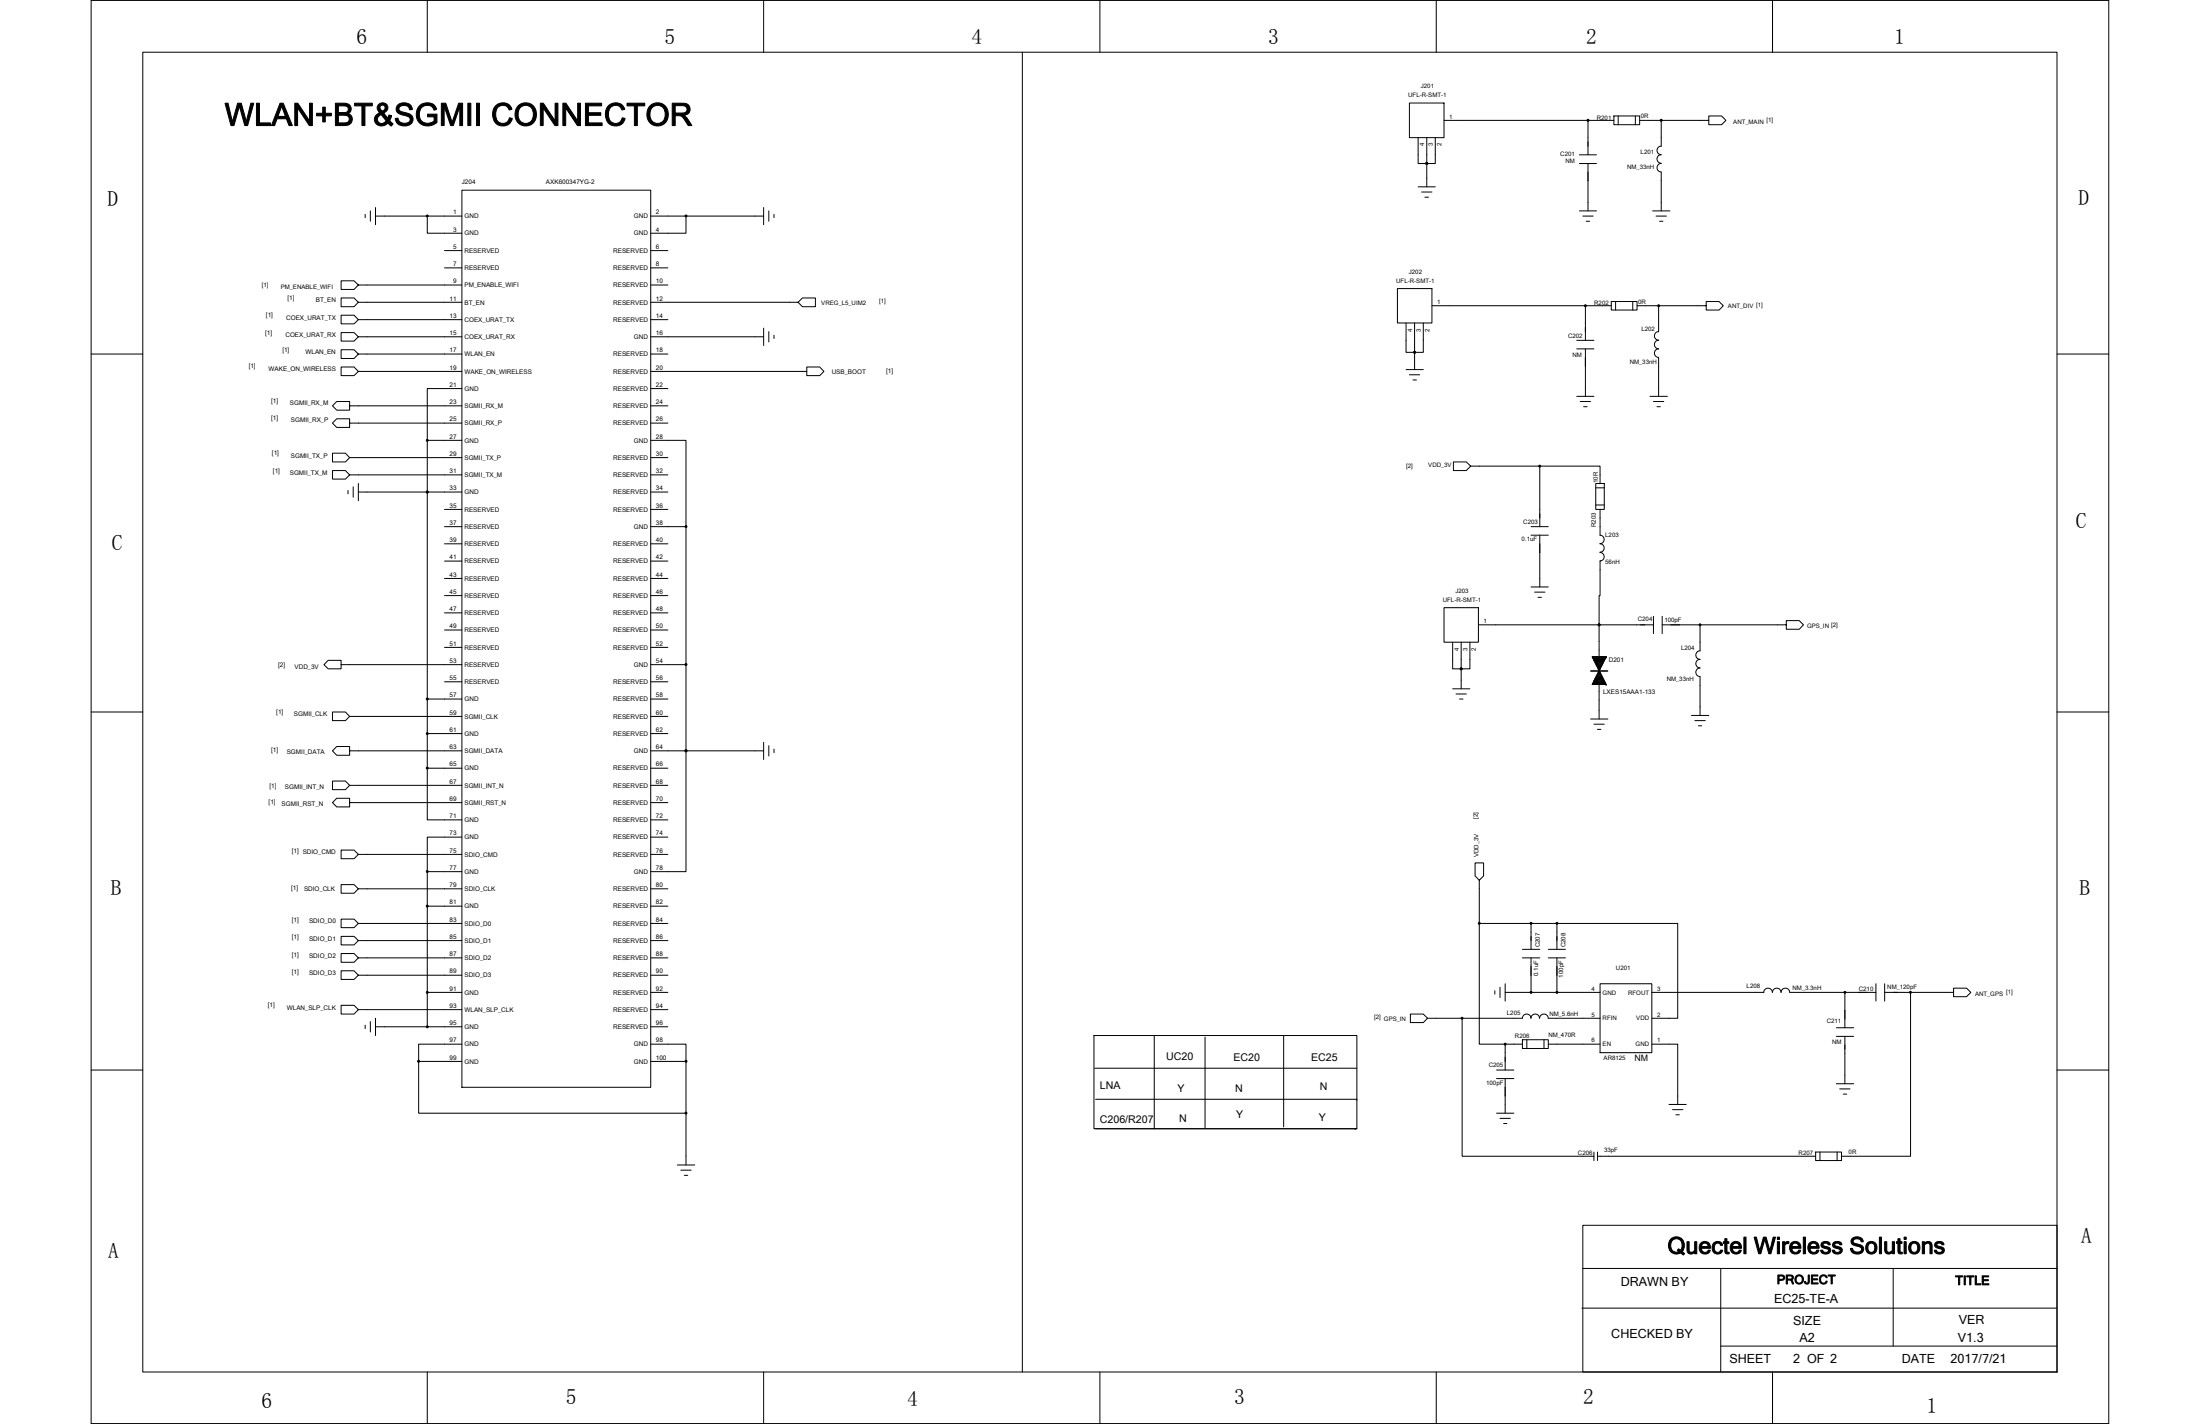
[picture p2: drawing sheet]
<svg xmlns="http://www.w3.org/2000/svg" width="432mm" height="279mm" viewBox="0 0 432 279" stroke-linecap="round" stroke-linejoin="round" font-family="sans-serif">
<g fill="none" stroke="#000" stroke-width=".2">
<path d="M17.9 .1h396v279.2h-396zM28 10.2h375.7v259h-375.7zM83.9 .1v10.1M149.9 .1v10.1M200.7 10.2v259M215.9 .1v10.1M281.9 .1v10.1M347.9 .1v10.1M90.7 37.3h37v176h-37zM276.6 20.2h6.8v6.8h-6.8zM278.3 27v5.1h1.7v4.6M278.3 36.7h3.4"/>
<path d="M279 37.7h2.1M279.7 38.7h.7M280 27v5.1h1.7v-5.1M283.4 23.6h33.4M310 30.4h3.4M310 32.1h3.4M311.7 23.6v6.8M311.7 32.1v9.3M316.8 22.8h5v1.7h-5zM317.6 22.8v1.7M321 22.8v1.7M321.8 23.6h4.3v5.1a.82 .82 0 0 0-.9 .8 .82 .82 0 0 0 .8 .9"/>
<path d="M326.1 30.4a.82 .82 0 0 0-.9 .8 .82 .82 0 0 0 .8 .8M326.1 32.1a.82 .82 0 0 0-.9 .8 .82 .82 0 0 0 .8 .8M326.1 33.8v7.6M335.4 23.6v.9h2.5l.9-.9-.9-.8h-2.5v.8h-9.3M70.3 59.3l-.8-.8h-2.5v1.7h2.5l.8-.9h20.4M70.3 55.9l-.8-.8h-2.5v1.7h2.5l.8-.9h20.4M71.7 42.1v.6M72.7 41.4v2M73.7 40.7v3.4M73.7 42.4h10.2v3.4h6.8M87.2 49.2h3.5M87.2 52.6h3.5"/>
<path d="M90.7 42.4h-6.8M127.7 42.4h6.9M127.7 49.2h3.4M127.7 52.6h3.4M127.7 55.9h3.4M149.9 40.7v3.4M149.9 42.4h-15.3v3.4h-6.9M150.9 41.4v2M151.9 42.1v.6M156.6 59.3l.9 .9h2.5v-1.7h-2.5l-.9 .8h-28.9M274.3 56.6h6.8v6.8h-6.8zM281.1 60h35.2"/>
<path d="M310 41.4h3.4M310.7 42.4h2M311.2 60v6.8M311.3 43.4h.7M316.3 59.2h5v1.6h-5zM317.1 59.2v1.6M320.5 59.2v1.6M321.3 60h4.2v5.1M324.4 41.4h3.4M325 42.4h2.1M325.5 60h9.4v-.8h2.5l.8 .8-.8 .8h-2.5v-.8M325.7 43.4h.7"/>
<path d="M17.9 69.5h10.1M68.6 79.6v.9h-2.5l-.8-.9 .8-.8h2.5v.8h22.1M70.3 66.1l-.8-.8h-2.5v1.6h2.5l.8-.8h20.4M70.3 62.7l-.8-.9h-2.5v1.7h2.5l.8-.8h20.4M70.3 69.5l-.8-.9h-2.5v1.7h2.5l.8-.8h20.4M70.3 72.9l-.8-.9h-2.5v1.7h2.5l.8-.8h20.4M90.7 76.2h-6.8v10.2M127.7 69.5h3.4M127.7 62.7h3.4M127.7 76.2h3.4M127.7 79.6h3.4M149.9 64.4v3.4"/>
<path d="M149.9 66.1h-22.2M150.9 65.1v2M151.9 65.8v.6M158.3 72.9v.8h2.6l.8-.8-.8-.9h-2.6v.9h-30.6M276 63.4v5.7h1.6v3.4M276 72.5h3.4M276.6 73.5h2.1M277.3 74.5h.7M277.6 63.4v5.7h1.8v-5.7M309.5 66.8h3.3M309.5 68.5h3.3M309.5 77.8h3.3"/>
<path d="M310.2 78.8h2M310.8 79.8h.7M311.2 68.5v9.3M323.9 77.8h3.4M324.5 78.8h2.1M325.2 79.8h.7M325.5 66.8a.82 .82 0 0 0-.8 .8 .82 .82 0 0 0 .8 .8M325.5 65.1a.82 .82 0 0 0-.8 .8 .82 .82 0 0 0 .8 .8M325.5 68.5a.82 .82 0 0 0-.8 .8 .82 .82 0 0 0 .8 .8M325.5 70.1v7.7M403.7 69.5h10.2M68.3 96.2v.7"/>
<path d="M68.6 83v.9h-2.5l-.8-.9 .8-.8h2.5v.8h22.1M68.6 93.2l-.8-.9h-2.5v1.7h2.5l.8-.8h22.1M68.6 89.8l-.8-.9h-2.5v1.7h2.5l.8-.8h22.1M69.3 95.5v2.1M70.3 94.9v3.4M87.2 99.9h3.5M90.7 86.4h-6.8v10.1h-13.6M90.7 96.5h-6.8v40.7M127.7 86.4h6.9v44M127.7 83h3.4M127.7 89.8h3.4M127.7 93.2h3.4"/>
<path d="M127.7 96.5h3.4M127.7 99.9h3.4M288.6 91.5l-.8 .8h-2.5v-1.7h2.5l.8 .9h13.6M302.2 91.5h11.8v3.4M302.2 91.5v11.8M313.2 94.9h1.7v5h-1.7zM313.2 95.7h1.7M313.2 99.1h1.7M314 99.9v5.1a.84 .84 0 0 1 .9 .8 .84 .84 0 0 1-.9 .9 .84 .84 0 0 1 .9 .8 .84 .84 0 0 1-.9 .9M87.2 103.3h3.5M87.2 106.7h3.5M87.2 110.1h3.5"/>
<path d="M87.2 113.5h3.5M87.2 116.9h3.5M127.7 106.7h3.4M127.7 110.1h3.4M127.7 113.5h3.4M127.7 116.9h3.4M134.6 103.3h-6.9M283.4 119.2h6.8v6.8h-6.8zM300.5 103.3h3.4M300.5 105h3.4M300.5 115.2h3.4M301.2 116.2h2"/>
<path d="M301.9 117.2h.6M302.2 105v10.2M314 108.4a.84 .84 0 0 1 .9 .8 .84 .84 0 0 1-.9 .9M314 110.1v6.8h-.1v12.3M17.9 139.7h10.1M67 130.4v.8h-2.6l-.8-.8 .8-.8h2.6v.8h23.7M83.9 137.2v6.7M83.9 137.2h6.8M87.2 120.2h3.5M87.2 123.6h3.5M87.2 127h3.5M87.2 133.8h3.5"/>
<path d="M127.7 130.4h6.9v40.6h-6.9M127.7 120.2h3.4M127.7 123.6h3.4M127.7 127h3.4M127.7 133.8h3.4M127.7 137.2h3.4M285.1 126v5.2h1.7v3.9M285.1 135.1h3.4M285.8 136.2h2M286.5 137.2h.6M286.8 126v5.2h1.7v-5.2M312.2 131.7h3.4"/>
<path d="M313.9 134.3v6.8M324.5 122.6h-34.3M324.5 120.9v3.4M326.2 120.9v3.4M326.2 122.6h24.4v-.8h2.5l.9 .8-.9 .9h-2.5v-.9M333.7 122.6v5.1M333.7 127.7a.84 .84 0 0 0-.9 .9 .84 .84 0 0 0 .9 .8 .82 .82 0 0 0-.9 .8 .82 .82 0 0 0 .9 .8M333.7 131.1a.82 .82 0 0 0-.9 .8 .82 .82 0 0 0 .9 .8M333.7 132.8v7.6M403.7 139.7h10.2M68.6 157.5v.8h-2.5l-.8-.8 .8-.9h2.5v.9h22.1M68.6 154.1l-.8-.9h-2.5v1.7h2.5l.8-.8h22.1"/>
<path d="M68.6 147.3v.9h-2.5l-.8-.9 .8-.8h2.5v.8h22.1M68.6 140.6l-.8-.9h-2.5v1.7h2.5l.8-.8h22.1M83.9 143.9h6.8M83.9 150.7h6.8M83.9 143.9v17h6.8M127.7 140.6h3.4M127.7 143.9h3.4M127.7 150.7h3.4M127.7 154.1h3.4M127.7 157.5h3.4M149.9 145.6v3.4M149.9 147.3h-22.2"/>
<path d="M150.9 146.3v2M151.9 147v.7M312.2 141.1h3.4M312.8 142.1h2.1M313.5 143.1h.7M332 140.4h3.4M332.7 141.4h2M333.4 142.4h.6M70.3 167.6l-.8-.8h-2.5v1.7h2.5l.8-.9h20.4M70.3 174.4l-.8-.8h-2.5v1.7h2.5l.8-.9h20.4M90.7 164.3h-6.8v6.7M90.7 177.8h-6.8v16.9"/>
<path d="M90.7 171h-6.8v6.8M127.7 160.9h3.4M127.7 164.3h3.4M127.7 167.6h3.4M127.7 174.4h3.4M127.7 177.8h3.4M290.3 172.7l-.8-.8v-2.6h1.7v2.6l-.9 .8v8.5M67 197.3h2.5l.8 .8-.8 .9h-2.5zM70.3 181.2l-.8-.9h-2.5v1.7h2.5l.8-.8h20.4M70.3 184.6l-.8-.9h-2.5v1.7h2.5l.8-.8h20.4M70.3 187.9l-.8-.8h-2.5v1.7h2.5l.8-.9h20.4M70.3 191.3l-.8-.8h-2.5v1.7h2.5l.8-.9h20.4"/>
<path d="M70.3 198.1h20.4M73.7 199.8v3.4M90.7 194.7h-6.8v6.8M127.7 187.9h3.4M127.7 194.7h3.4M127.7 181.2h3.4M127.7 184.6h3.4M127.7 191.3h3.4M127.7 198.1h3.4M280.2 199.8l-.8-.8h-2.6v1.6h2.6l.8-.8h18.6M287 199.8v27.1h25.8M290.3 181.2h10.2"/>
<path d="M290.3 181.2v23.7h5.1v5.1M293.4 194.4v.7M294.4 193.7v2M295.4 193v3.4M298.8 199.8a.84 .84 0 0 1 .9-.8 .84 .84 0 0 1 .8 .8M298.8 186.3h3.4M298.8 187.9h3.4M300.5 199.8a.84 .84 0 0 1 .8-.8 .84 .84 0 0 1 .9 .8M300.5 187.9v6.8h-5.1M302.2 199.8a.84 .84 0 0 1 .8-.8 .84 .84 0 0 1 .9 .8h10.1M303.9 186.3h3.4M303.9 187.9h3.4"/>
<path d="M305.6 181.2h-5.1v5.1M305.6 187.9v6.8h-5.1M305.6 186.3v-5.1h23.7v18.6h-5.1M314 193h10.2v13.5h-10.2zM314 194.7h-8.4M324.2 194.7h22M346.2 194.7a.84 .84 0 0 1 .8-.8 .84 .84 0 0 1 .9 .8M347.9 194.7a.83 .83 0 0 1 .8-.8 .83 .83 0 0 1 .8 .8M349.6 194.7a.84 .84 0 0 1 .8-.8 .84 .84 0 0 1 .9 .8h16.9M362.1 194.7v7M368.2 193v3.4M369.9 194.7h5.1"/>
<path d="M369.9 193v3.4M383.4 194.7v.9h2.6l.8-.9-.8-.8h-2.6v.8h-8.4v32.2h-13.6M17.9 210h10.1M71.7 201.1v.7M72.7 200.4v2.1M73.7 201.5h17M90.7 204.9h-8.5v3.4M90.7 208.3h-8.5v10.1h52.4M127.7 204.9h6.9v3.4M127.7 208.3h6.9v10.1M127.7 201.5h3.4M134.6 218.4v10.2"/>
<path d="M214.7 203.2h51.6v18.3h-51.6zM214.9 209.6h51.4M215 215.7h51.3v.2M226.5 203.2v18.3M236.5 203.5v17.8M251.9 203.2v17.9M293.7 218.4h3.4M293.7 210h3.4M293.7 211.6h3.4M294.4 219.4h2M295.4 204.9h3.4M295.4 211.6v6.8"/>
<path d="M298.8 204h5.1v1.7h-5.1zM299.7 204v1.7M303 204v1.7M314 204.9h-10.1M324.2 204.9h5.1v11.8M327.6 216.7h3.4M328.3 217.7h2M328.9 218.7h.7M360.4 203.3h3.4M360.4 201.7h3.4M360.4 212.6h3.4M361.1 213.7h2"/>
<path d="M361.8 214.7h.7M362.1 203.3v9.3M403.7 210h10.2M132.9 228.6h3.5M133.6 229.6h2.1M134.3 230.6h.7M215 221.5h51v.1M266 221.5h.3M295.1 220.5h.7M312.8 226v1.7M313.5 226v1.7M313.5 226.9h42.9"/>
<path d="M356.4 226h5v1.7h-5zM357.2 226v1.7M360.6 226v1.7M310.5 256.7h93.2M310.7 240.4h93v28.8h-93zM310.7 248.9h93M337.7 248.9v20.3M371.6 248.9v15.2M83.9 269.2v10.1M149.9 269.2v10.1M215.9 269.2v10.1M281.9 269.2v10.1"/>
<path d="M337.7 264.1h66M347.9 269.2v10.1"/>
</g>
<g fill="none" stroke="#000" stroke-width=".23">
<path d="M312.3 131.7h3.2M312.5 128.9h2.7l-1.3 2.7zM312.5 128.9h2.7M312.6 134.1v.2M312.6 134.1h2.5M312.6 128.9v.2h2.5M312.8 133.9h2.2v.4M312.8 133.6v.7M312.8 133.6h2.1M312.8 128.9v.7M312.8 129.6h2.1M313 133.4h1.7v.9"/>
<path d="M313.1 128.9v1.1M313.1 130.1h1.6M313.2 132.9h1.3M313.3 132.6v1.7M313.3 132.7h1.1M313.3 128.9v1.6h1.1M313.5 132.4h.8v1.9M313.5 130.8h.8M313.6 132.1v2.2M313.6 132.2h.6M313.6 128.9v2.1M313.6 131h.6"/>
<path d="M313.7 132h.3v2.3M313.7 131.2h.3M313.8 131.7v2.6M313.8 131.7h.1M313.8 128.9v2.5M313.8 131.5h.1M313.9 131.6l1.3 2.7h-2.7zM314 128.9v2.4M314.3 128.9v1.9M314.5 132.9v1.4M314.5 128.9v1.4h-1.3M314.7 133.1h-1.6v1.2"/>
<path d="M314.7 128.9v.9h-1.7M315 128.9v.5h-2.2M315.2 134.3h.1M315.2 128.9h.1"/>
</g>
<g fill="#000" stroke="#000" stroke-width=".2">
<path d="M279.9 31.9h.3v.3h-.3z" fill-rule="evenodd"/>
<path d="M279.9 31.9h.3v.3h-.3z" fill-rule="evenodd"/>
<path d="M311.5 23.5h.3v.2h-.3z" fill-rule="evenodd"/>
<path d="M325.9 23.5h.3v.2h-.3z" fill-rule="evenodd"/>
<path d="M83.7 137h.3v.3h-.3z" fill-rule="evenodd"/>
<path d="M134.5 147.2h.3v.2h-.3z" fill-rule="evenodd"/>
<path d="M134.5 147.2h.3v.2h-.3z" fill-rule="evenodd"/>
<path d="M83.7 177.6h.3v.3h-.3z" fill-rule="evenodd"/>
<path d="M82 208.1h.3v.3h-.3z" fill-rule="evenodd"/>
<circle cx="83.9" cy="42.4" r=".19"/>
<circle cx="134.6" cy="42.4" r=".19"/>
<circle cx="311.2" cy="60" r=".19"/>
<circle cx="325.5" cy="60" r=".19"/>
<circle cx="277.6" cy="69.1" r=".19"/>
<circle cx="83.9" cy="96.5" r=".19"/>
<circle cx="83.9" cy="86.4" r=".19"/>
<circle cx="302.2" cy="91.5" r=".19"/>
<circle cx="134.6" cy="103.3" r=".19"/>
<circle cx="134.6" cy="130.4" r=".19"/>
<circle cx="286.8" cy="131.2" r=".19"/>
<circle cx="313.9" cy="122.6" r=".19"/>
<circle cx="333.7" cy="122.6" r=".19"/>
<circle cx="83.9" cy="150.7" r=".19"/>
<circle cx="83.9" cy="143.9" r=".19"/>
<circle cx="83.9" cy="171" r=".19"/>
<circle cx="83.9" cy="194.7" r=".19"/>
<circle cx="287" cy="199.8" r=".19"/>
<circle cx="290.3" cy="181.2" r=".19"/>
<circle cx="300.5" cy="194.7" r=".19"/>
<circle cx="300.5" cy="181.2" r=".19"/>
<circle cx="305.6" cy="181.2" r=".19"/>
<circle cx="305.6" cy="194.7" r=".19"/>
<circle cx="362.1" cy="194.7" r=".19"/>
<circle cx="375" cy="194.7" r=".19"/>
<circle cx="83.9" cy="201.5" r=".19"/>
<circle cx="134.6" cy="208.2" r=".19"/>
<circle cx="134.6" cy="218.4" r=".19"/>
<circle cx="295.4" cy="204.9" r=".19"/>
</g>
<text font-size="6.1" x="44.1" y="24.6">WLAN+BT&amp;SGMII CONNECTOR</text>
<text font-size="4.6" x="327.3" y="246">Quectel Wireless Solutions</text>
<g font-size="4.2">
<text x="70" y="8.6">6</text>
<text x="130.4" y="8.6">5</text>
<text x="190.7" y="8.6">4</text>
<text x="248.9" y="8.6">3</text>
<text x="311.3" y="8.6">2</text>
<text x="371.7" y="8.6">1</text>
<text x="21.1" y="40.4">D</text>
<text x="408" y="40.2">D</text>
<text x="21.9" y="107.9">C</text>
<text x="407.5" y="103.5">C</text>
<text x="21.8" y="175.6">B</text>
<text x="408.2" y="175.6">B</text>
<text x="408.5" y="244">A</text>
<text x="21.3" y="246.8">A</text>
<text x="111" y="275.5">5</text>
<text x="178.1" y="275.9">4</text>
<text x="242.2" y="275.5">3</text>
<text x="310.7" y="275.5">2</text>
<text x="51.3" y="276.2">6</text>
<text x="378.1" y="277.2">1</text>
</g>
<g font-size="2.5">
<text x="348.7" y="251.9">PROJECT</text>
<text x="318.1" y="252.2">DRAWN BY</text>
<text x="348.2" y="255.7">EC25-TE-A</text>
<text x="383.8" y="252.1">TITLE</text>
<text x="316.3" y="262.6">CHECKED BY</text>
<text x="351.9" y="260.1">SIZE</text>
<text x="353.2" y="263.3">A2</text>
<text x="384.3" y="263.3">V1.3</text>
<text x="384.5" y="259.7">VER</text>
<text x="339.4" y="267.5">SHEET</text>
<text x="351.9" y="267.5">2 OF 2</text>
<text x="373.3" y="267.5">DATE</text>
<text x="382.8" y="267.4">2017/7/21</text>
</g>
<g font-size="2.1">
<text x="228.9" y="207.9">UC20</text>
<text x="242.1" y="208.3">EC20</text>
<text x="257.3" y="208.3">EC25</text>
<text x="215.9" y="213.7">LNA</text>
<text x="231.1" y="214.4">Y</text>
<text x="242.4" y="214.4">N</text>
<text x="259" y="213.8">N</text>
<text x="215.9" y="220.3">C206/R207</text>
<text x="231.4" y="220.1">N</text>
<text x="242.6" y="219.4">Y</text>
<text x="258.9" y="219.9">Y</text>
</g>
<text font-size="1.7" x="320.8" y="208.3">NM</text>
<g font-size="1.2">
<text x="278.9" y="17.4">J201</text>
<text x="276.4" y="19.1">UFL-R-SMT-1</text>
<text x="284.4" y="23.3">1</text>
<text x="313.4" y="23.5">R201</text>
<text x="322.1" y="23.2">0R</text>
<text x="279.5" y="28.7" transform="rotate(-90 279.5 28.7)">4</text>
<text x="281.2" y="28.7" transform="rotate(-90 281.2 28.7)">3</text>
<text x="282.9" y="28.7" transform="rotate(-90 282.9 28.7)">2</text>
<text x="340.2" y="24.3">ANT_MAIN [1]</text>
<text x="306.2" y="30.6">C201</text>
<text x="307.3" y="31.9">NM</text>
<text x="319.4" y="33.1">NM_33nH</text>
<text x="322" y="30.2">L201</text>
<text x="90.6" y="36.2">J204</text>
<text x="107.2" y="36">AXK600347YG-2</text>
<text x="88.9" y="45.4">3</text>
<text x="88.9" y="42.1">1</text>
<text x="91.2" y="46.2">GND</text>
<text x="91.2" y="42.8">GND</text>
<text x="124.4" y="46.2">GND</text>
<text x="124.4" y="42.8">GND</text>
<text x="128.7" y="45.4">4</text>
<text x="128.7" y="42.1">2</text>
<text x="88.9" y="52.2">7</text>
<text x="88.9" y="48.8">5</text>
<text x="91.2" y="53">RESERVED</text>
<text x="91.2" y="49.6">RESERVED</text>
<text x="120.4" y="53">RESERVED</text>
<text x="120.4" y="49.6">RESERVED</text>
<text x="128.7" y="52.2">8</text>
<text x="128.7" y="48.8">6</text>
<text x="276.5" y="53.7">J202</text>
<text x="51.4" y="56.3">[1]</text>
<text x="55.1" y="56.6">PM_ENABLE_WIFI</text>
<text x="56.4" y="58.9">[1]</text>
<text x="62" y="59.3">BT_EN</text>
<text x="88.2" y="59">11</text>
<text x="88.9" y="55.6">9</text>
<text x="91.2" y="59.8">BT_EN</text>
<text x="91.2" y="56.4">PM_ENABLE_WIFI</text>
<text x="120.4" y="59.8">RESERVED</text>
<text x="120.4" y="56.4">RESERVED</text>
<text x="128.7" y="59">12</text>
<text x="128.7" y="55.6">10</text>
<text x="161.2" y="59.8">VREG_L5_UIM2</text>
<text x="172.6" y="59.5">[1]</text>
<text x="274" y="55.5">UFL-R-SMT-1</text>
<text x="282.1" y="59.7">1</text>
<text x="312.9" y="59.8">R202</text>
<text x="321.5" y="59.6">0R</text>
<text x="52" y="65.7">[1]</text>
<text x="52.2" y="62.1">[1]</text>
<text x="56.2" y="62.7">COEX_URAT_TX</text>
<text x="88.2" y="65.8">15</text>
<text x="88.2" y="62.4">13</text>
<text x="91.2" y="63.2">COEX_URAT_TX</text>
<text x="120.4" y="63.2">RESERVED</text>
<text x="128.7" y="65.8">16</text>
<text x="128.7" y="62.4">14</text>
<text x="277.2" y="65.1" transform="rotate(-90 277.2 65.1)">4</text>
<text x="278.9" y="65.1" transform="rotate(-90 278.9 65.1)">3</text>
<text x="280.5" y="65.1" transform="rotate(-90 280.5 65.1)">2</text>
<text x="322.2" y="64.9">L202</text>
<text x="339.2" y="60.5">ANT_DIV</text>
<text x="344.7" y="60.2">[1]</text>
<text x="55.4" y="69">[1]</text>
<text x="56" y="66.1">COEX_URAT_RX</text>
<text x="60" y="69.5">WLAN_EN</text>
<text x="88.2" y="69.1">17</text>
<text x="91.2" y="69.9">WLAN_EN</text>
<text x="91.2" y="66.5">COEX_URAT_RX</text>
<text x="120.4" y="69.9">RESERVED</text>
<text x="124.4" y="66.5">GND</text>
<text x="128.7" y="69.1">18</text>
<text x="307.8" y="66.3">C202</text>
<text x="308.6" y="70">NM</text>
<text x="319.9" y="71.4">NM_33nH</text>
<text x="48.8" y="72.3">[1]</text>
<text x="52.7" y="72.9">WAKE_ON_WIRELESS</text>
<text x="88.2" y="75.9">21</text>
<text x="88.2" y="72.5">19</text>
<text x="91.2" y="76.7">GND</text>
<text x="91.2" y="73.3">WAKE_ON_WIRELESS</text>
<text x="120.4" y="76.7">RESERVED</text>
<text x="120.4" y="73.3">RESERVED</text>
<text x="128.7" y="75.9">22</text>
<text x="128.7" y="72.5">20</text>
<text x="163.2" y="73.4">USB_BOOT</text>
<text x="173.9" y="73.3">[1]</text>
<text x="53.2" y="82.4">[1]</text>
<text x="53.2" y="79">[1]</text>
<text x="56.9" y="79.5">SGMII_RX_M</text>
<text x="57.1" y="82.8">SGMII_RX_P</text>
<text x="88.2" y="82.7">25</text>
<text x="88.2" y="79.3">23</text>
<text x="91.2" y="83.5">SGMII_RX_P</text>
<text x="91.2" y="80.1">SGMII_RX_M</text>
<text x="120.4" y="83.5">RESERVED</text>
<text x="120.4" y="80.1">RESERVED</text>
<text x="128.7" y="82.7">26</text>
<text x="128.7" y="79.3">24</text>
<text x="53.4" y="89.3">[1]</text>
<text x="57.1" y="89.8">SGMII_TX_P</text>
<text x="88.2" y="89.4">29</text>
<text x="88.2" y="86.1">27</text>
<text x="91.2" y="86.8">GND</text>
<text x="124.4" y="86.8">GND</text>
<text x="128.7" y="89.4">30</text>
<text x="128.7" y="86.1">28</text>
<text x="53.6" y="92.9">[1]</text>
<text x="56.9" y="93.2">SGMII_TX_M</text>
<text x="88.2" y="92.8">31</text>
<text x="91.2" y="93.6">SGMII_TX_M</text>
<text x="91.2" y="90.2">SGMII_TX_P</text>
<text x="120.4" y="93.6">RESERVED</text>
<text x="120.4" y="90.2">RESERVED</text>
<text x="128.7" y="92.8">32</text>
<text x="276" y="91.8">[2]</text>
<text x="280.3" y="91.7">VDD_3V</text>
<text x="313.6" y="94.8" transform="rotate(-90 313.6 94.8)">10R</text>
<text x="88.2" y="99.6">35</text>
<text x="88.2" y="96.2">33</text>
<text x="91.2" y="100.4">RESERVED</text>
<text x="91.2" y="97">GND</text>
<text x="120.4" y="100.4">RESERVED</text>
<text x="120.4" y="97">RESERVED</text>
<text x="128.7" y="99.6">36</text>
<text x="128.7" y="96.2">34</text>
<text x="88.2" y="106.4">39</text>
<text x="88.2" y="103">37</text>
<text x="91.2" y="107.1">RESERVED</text>
<text x="91.2" y="103.8">RESERVED</text>
<text x="120.4" y="107.1">RESERVED</text>
<text x="124.4" y="103.8">GND</text>
<text x="128.7" y="106.4">40</text>
<text x="128.7" y="103">38</text>
<text x="298.7" y="106.2">0.1uF</text>
<text x="299" y="102.8">C203</text>
<text x="313.2" y="103.4" transform="rotate(-90 313.2 103.4)">R203</text>
<text x="315.1" y="105.4">L203</text>
<text x="88.2" y="113.1">43</text>
<text x="88.2" y="109.7">41</text>
<text x="91.2" y="113.9">RESERVED</text>
<text x="91.2" y="110.5">RESERVED</text>
<text x="120.4" y="113.9">RESERVED</text>
<text x="120.4" y="110.5">RESERVED</text>
<text x="128.7" y="113.1">44</text>
<text x="128.7" y="109.7">42</text>
<text x="315.1" y="110.6">56nH</text>
<text x="88.2" y="119.9">47</text>
<text x="88.2" y="116.5">45</text>
<text x="91.2" y="117.3">RESERVED</text>
<text x="120.4" y="117.3">RESERVED</text>
<text x="128.7" y="119.9">48</text>
<text x="128.7" y="116.5">46</text>
<text x="283.2" y="118.1">UFL-R-SMT-1</text>
<text x="285.7" y="116.4">J203</text>
<text x="88.2" y="123.3">49</text>
<text x="91.2" y="124.1">RESERVED</text>
<text x="91.2" y="120.7">RESERVED</text>
<text x="120.4" y="124.1">RESERVED</text>
<text x="120.4" y="120.7">RESERVED</text>
<text x="128.7" y="123.3">50</text>
<text x="291.2" y="122.3">1</text>
<text x="321.5" y="121.8">C204</text>
<text x="326.7" y="122.1">100pF</text>
<text x="354.7" y="123.3">GPS_IN</text>
<text x="359.4" y="123">[2]</text>
<text x="54.6" y="130.8">[2]</text>
<text x="57.8" y="131.2">VDD_3V</text>
<text x="88.2" y="126.7">51</text>
<text x="88.2" y="130.1">53</text>
<text x="91.2" y="130.9">RESERVED</text>
<text x="91.2" y="127.5">RESERVED</text>
<text x="120.4" y="127.5">RESERVED</text>
<text x="124.4" y="130.9">GND</text>
<text x="128.7" y="130.1">54</text>
<text x="128.7" y="126.7">52</text>
<text x="286.3" y="127.7" transform="rotate(-90 286.3 127.7)">4</text>
<text x="288" y="127.7" transform="rotate(-90 288 127.7)">3</text>
<text x="289.7" y="127.7" transform="rotate(-90 289.7 127.7)">2</text>
<text x="315.8" y="130">D201</text>
<text x="329.9" y="127.5">L204</text>
<text x="88.2" y="136.8">57</text>
<text x="88.2" y="133.5">55</text>
<text x="91.2" y="137.6">GND</text>
<text x="91.2" y="134.2">RESERVED</text>
<text x="120.4" y="137.6">RESERVED</text>
<text x="120.4" y="134.2">RESERVED</text>
<text x="128.7" y="136.8">58</text>
<text x="128.7" y="133.5">56</text>
<text x="314.6" y="136.2">LXES15AAA1-133</text>
<text x="327.1" y="133.6">NM_33nH</text>
<text x="54.2" y="140.1">[1]</text>
<text x="57.7" y="140.6">SGMII_CLK</text>
<text x="88.2" y="143.6">61</text>
<text x="88.2" y="140.2">59</text>
<text x="91.2" y="141">SGMII_CLK</text>
<text x="120.4" y="141">RESERVED</text>
<text x="128.7" y="143.6">62</text>
<text x="128.7" y="140.2">60</text>
<text x="53.2" y="147.6">[1]</text>
<text x="56.3" y="148">SGMII_DATA</text>
<text x="88.2" y="147">63</text>
<text x="91.2" y="147.8">SGMII_DATA</text>
<text x="91.2" y="144.4">GND</text>
<text x="120.4" y="144.4">RESERVED</text>
<text x="124.4" y="147.8">GND</text>
<text x="128.7" y="147">64</text>
<text x="52.9" y="154.7">[1]</text>
<text x="55.9" y="154.8">SGMII_INT_N</text>
<text x="88.2" y="153.8">67</text>
<text x="88.2" y="150.4">65</text>
<text x="91.2" y="154.5">SGMII_INT_N</text>
<text x="91.2" y="151.2">GND</text>
<text x="120.4" y="154.5">RESERVED</text>
<text x="120.4" y="151.2">RESERVED</text>
<text x="128.7" y="153.8">68</text>
<text x="128.7" y="150.4">66</text>
<text x="52.7" y="157.7">[1]</text>
<text x="55.3" y="158.2">SGMII_RST_N</text>
<text x="88.2" y="160.5">71</text>
<text x="88.2" y="157.1">69</text>
<text x="91.2" y="161.3">GND</text>
<text x="91.2" y="157.9">SGMII_RST_N</text>
<text x="120.4" y="161.3">RESERVED</text>
<text x="120.4" y="157.9">RESERVED</text>
<text x="128.7" y="160.5">72</text>
<text x="128.7" y="157.1">70</text>
<text x="290" y="160.7" transform="rotate(-90 290 160.7)">[2]</text>
<text x="57.3" y="167.4">[1] SDIO_CMD</text>
<text x="88.2" y="167.3">75</text>
<text x="88.2" y="163.9">73</text>
<text x="91.2" y="164.7">GND</text>
<text x="120.4" y="164.7">RESERVED</text>
<text x="128.7" y="167.3">76</text>
<text x="128.7" y="163.9">74</text>
<text x="88.2" y="170.7">77</text>
<text x="91.2" y="171.5">GND</text>
<text x="91.2" y="168.1">SDIO_CMD</text>
<text x="120.4" y="168.1">RESERVED</text>
<text x="124.4" y="171.5">GND</text>
<text x="128.7" y="170.7">78</text>
<text x="290.2" y="168.2" transform="rotate(-90 290.2 168.2)">VDD_3V</text>
<text x="57.1" y="174.6">[1]</text>
<text x="59.7" y="174.9">SDIO_CLK</text>
<text x="88.2" y="177.4">81</text>
<text x="88.2" y="174.1">79</text>
<text x="91.2" y="178.2">GND</text>
<text x="91.2" y="174.8">SDIO_CLK</text>
<text x="120.4" y="178.2">RESERVED</text>
<text x="120.4" y="174.8">RESERVED</text>
<text x="128.7" y="177.4">82</text>
<text x="128.7" y="174.1">80</text>
<text x="57.3" y="180.9">[1]</text>
<text x="57.3" y="184.3">[1]</text>
<text x="60.7" y="181.2">SDIO_D0</text>
<text x="60.7" y="184.6">SDIO_D1</text>
<text x="88.2" y="184.2">85</text>
<text x="88.2" y="180.8">83</text>
<text x="91.2" y="185">SDIO_D1</text>
<text x="91.2" y="181.6">SDIO_D0</text>
<text x="120.4" y="185">RESERVED</text>
<text x="120.4" y="181.6">RESERVED</text>
<text x="128.7" y="184.2">86</text>
<text x="128.7" y="180.8">84</text>
<text x="302.2" y="185.9" transform="rotate(-90 302.2 185.9)">C207</text>
<text x="307.3" y="185.9" transform="rotate(-90 307.3 185.9)">C208</text>
<text x="57.3" y="187.7">[1]</text>
<text x="57.3" y="191.1">[1]</text>
<text x="60.7" y="187.9">SDIO_D2</text>
<text x="60.7" y="191.3">SDIO_D3</text>
<text x="88.2" y="191">89</text>
<text x="88.2" y="187.6">87</text>
<text x="91.2" y="191.8">SDIO_D3</text>
<text x="91.2" y="188.4">SDIO_D2</text>
<text x="120.4" y="191.8">RESERVED</text>
<text x="120.4" y="188.4">RESERVED</text>
<text x="128.7" y="191">90</text>
<text x="128.7" y="187.6">88</text>
<text x="301.9" y="191.5" transform="rotate(-90 301.9 191.5)">0.1uF</text>
<text x="306.8" y="191.9" transform="rotate(-90 306.8 191.9)">100pF</text>
<text x="317.2" y="190.3">U201</text>
<text x="52.6" y="197.7">[1]</text>
<text x="88.2" y="197.8">93</text>
<text x="88.2" y="194.4">91</text>
<text x="91.2" y="195.2">GND</text>
<text x="120.4" y="195.2">RESERVED</text>
<text x="128.7" y="197.8">94</text>
<text x="128.7" y="194.4">92</text>
<text x="312.4" y="194.4">4</text>
<text x="314.6" y="195.1">GND</text>
<text x="319.6" y="195.1">RFOUT</text>
<text x="325.2" y="194.4">3</text>
<text x="342.8" y="193.9">L208</text>
<text x="351.8" y="194.2">NM_3.3nH</text>
<text x="364.8" y="194.4">C210</text>
<text x="370.4" y="194.1">NM_120pF</text>
<text x="387.6" y="195.4">ANT_GPS</text>
<text x="393.7" y="195.1">[1]</text>
<text x="56.3" y="198.1">WLAN_SLP_CLK</text>
<text x="88.2" y="201.1">95</text>
<text x="91.2" y="201.9">GND</text>
<text x="91.2" y="198.5">WLAN_SLP_CLK</text>
<text x="120.4" y="201.9">RESERVED</text>
<text x="120.4" y="198.5">RESERVED</text>
<text x="128.7" y="201.1">96</text>
<text x="269.7" y="200">[2]</text>
<text x="271.6" y="200.3">GPS_IN</text>
<text x="295.8" y="199.1">L205</text>
<text x="297.3" y="203.7">R206</text>
<text x="303.9" y="203.4">NM_470R</text>
<text x="304.1" y="199.3">NM_5.6nH</text>
<text x="312.4" y="199.5">5</text>
<text x="314.6" y="200.2">RFIN</text>
<text x="321.2" y="200.2">VDD</text>
<text x="325.2" y="199.5">2</text>
<text x="358.5" y="200.7">C211</text>
<text x="88.2" y="207.9">99</text>
<text x="88.2" y="204.5">97</text>
<text x="91.2" y="208.7">GND</text>
<text x="91.2" y="205.3">GND</text>
<text x="124.4" y="208.7">GND</text>
<text x="124.4" y="205.3">GND</text>
<text x="128.7" y="207.9">100</text>
<text x="128.7" y="204.5">98</text>
<text x="292.2" y="209.4">C205</text>
<text x="312.4" y="204.5">6</text>
<text x="314.6" y="205.3">EN</text>
<text x="314.7" y="207.9">AR8125</text>
<text x="321" y="205.3">GND</text>
<text x="325.2" y="204.5">1</text>
<text x="359.6" y="204.9">NM</text>
<text x="291.7" y="212.9">100pF</text>
<text x="309.7" y="226.5">C206</text>
<text x="314.8" y="226">33pF</text>
<text x="353" y="226.5">R207</text>
<text x="362.8" y="226.5">0R</text>
</g>
</svg>
